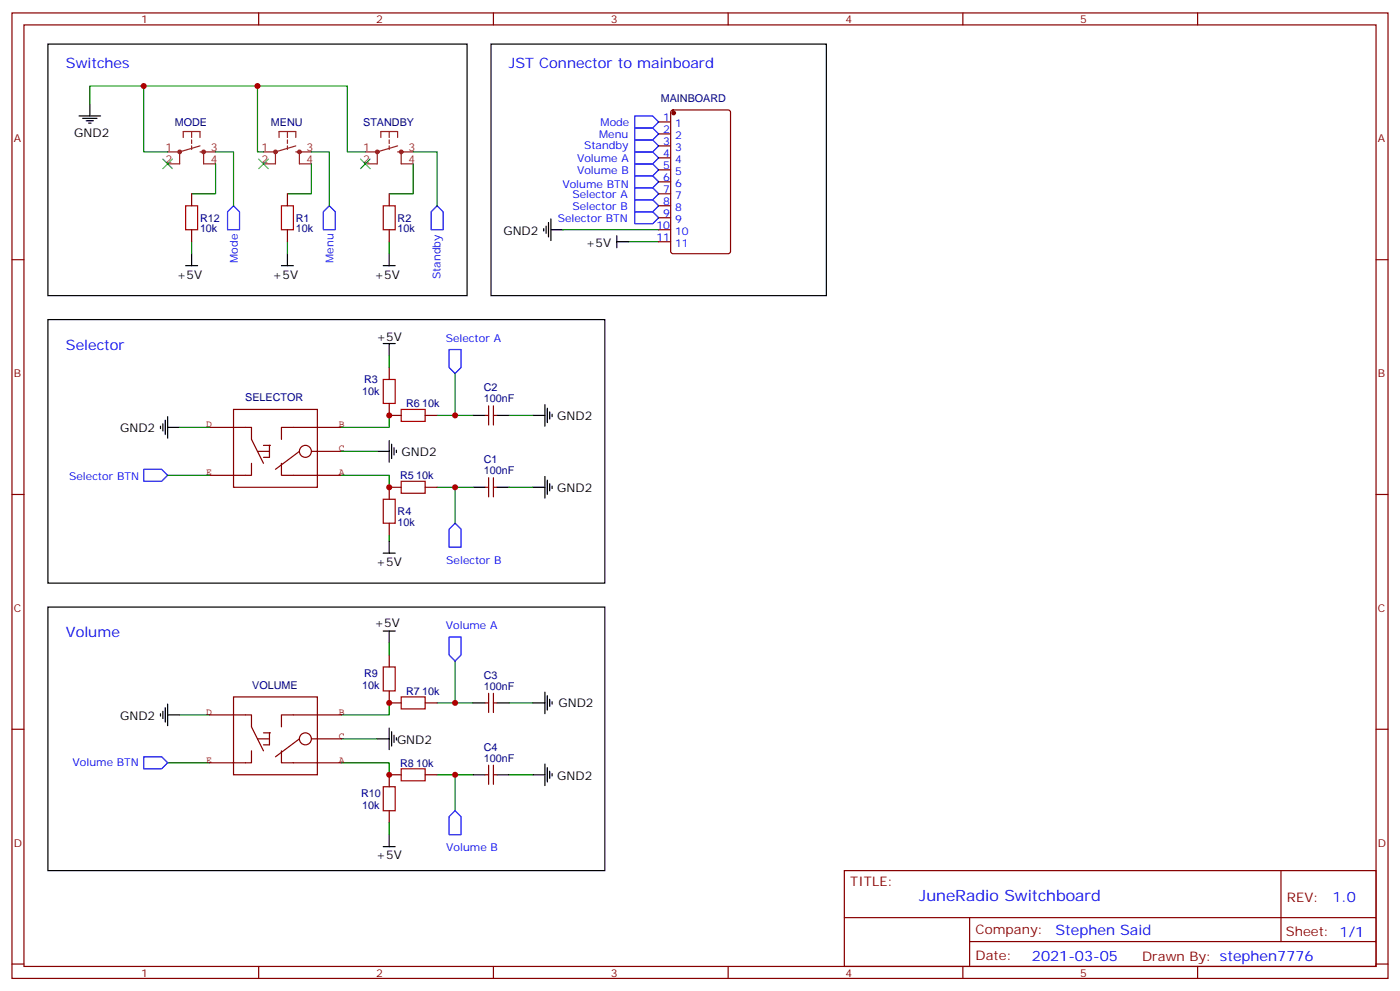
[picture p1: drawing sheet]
<svg xmlns="http://www.w3.org/2000/svg" width="412mm" height="292mm" viewBox="0 0 412 292" stroke-linecap="round" stroke-linejoin="round" font-family="sans-serif">
<g fill="none" stroke="#870000" stroke-width=".35">
<path d="M3.5 3.8h405.4v284.3h-405.4zM7.1 7.3h398.2v277.3h-398.2zM76.2 3.8v3.5M145.3 3.8v3.5M214.5 3.8v3.5M283.6 3.8v3.5M352.8 3.8v3.5M3.5 76.5h3.6M405.3 76.5h3.6M3.5 145.6h3.6M405.3 145.6h3.6M3.5 214.8h3.6"/>
<path d="M405.3 214.8h3.6M248.7 256.4h156.6v28.2h-156.6zM377.3 256.4v20.9M248.7 270.2h156.5M285.6 277.3h119.6M285.6 270.2v14.2M3.5 283.9h3.6M76.2 284.6v3.5M145.3 284.6v3.5M214.5 284.6v3.5M283.6 284.6v3.5M352.8 284.6v3.5"/>
<path d="M405.3 283.9h3.6"/>
</g>
<g fill="none" stroke="#8c2424" stroke-width=".35">
<path d="M56.4 38.7v1.8M84.7 38.7v1.8M114.7 38.7v1.8M49.4 44.7h3.5M52.9 44.7v3.6h-3.5M54 40.5v-1.8h4.9v1.8M56.4 41.2v1.1M56.4 43v1M58.9 44.7h4.6M58.9 43l-6 1.7M60 44.7v3.6h3.5M77.6 44.7h3.5"/>
<path d="M81.1 44.7v3.6h-3.5M82.2 40.5v-1.8h4.9v1.8M84.7 41.2v1.1M84.7 43v1M87.1 44.7h4.6M87.1 43l-6 1.7M88.2 44.7v3.6h3.5M107.6 44.7h3.5M111.1 44.7v3.6h-3.5M112.2 40.5v-1.8h4.9v1.8M114.7 41.2v1.1M114.7 43v1"/>
<path d="M117.1 44.7h4.6M117.1 43l-6 1.7M118.2 44.7v3.6h3.5"/>
</g>
<g fill="none" stroke="#8c2424" stroke-width=".71">
<circle cx="52.9" cy="44.7" r=".35"/>
<circle cx="60" cy="44.7" r=".35"/>
<circle cx="81.1" cy="44.7" r=".35"/>
<circle cx="88.2" cy="44.7" r=".35"/>
<circle cx="111.1" cy="44.7" r=".35"/>
<circle cx="118.2" cy="44.7" r=".35"/>
</g>
<path d="M14.1 13h123.5v74.1h-123.5zM23.3 34.1h6.3M24.3 34.9h4.3M25.4 35.6h2.1M26.1 36.3h.7M26.5 30.6v3.5" fill="none" stroke="#000" stroke-width=".35"/>
<path d="M42.3 25.3h-15.8v5.3M75.8 25.3h26.5v19.4h5.3M49.4 44.7h-7.1v-19.4h33.5v19.4h1.8M63.5 48.3v8.8h-7.1M63.5 44.7h5.3v15.9M91.7 48.3v8.8h-7M91.7 44.7h5.3v15.9M121.7 48.3v8.8h-7M121.7 44.7h7.1v15.9" fill="none" stroke="#008700" stroke-width=".35"/>
<path d="M68.8 60.6l1.8 1.8v5.3h-3.6v-5.3zM97 60.6l1.8 1.8v5.3h-3.6v-5.3zM128.8 60.6l1.7 1.8v5.3h-3.5v-5.3z" fill="none" stroke="#00f" stroke-width=".35"/>
<path d="M61.7 140h7.1M61.7 125.9h7.1M68.8 120.6h24.7v22.9h-24.7zM86.4 140h14.1M86.4 125.9h14.1M88.2 132.8a1.76 1.76 0 0 1 2.7-1.3 1.76 1.76 0 0 1-.1 3 1.76 1.76 0 0 1-2.6-1.6l-7.1 5.3M91.7 132.9h8.8" fill="none" stroke="#850000" stroke-width=".35"/>
<circle cx="79.4" cy="131.2" r=".18" fill="#850000"/>
<g fill="none" stroke="#850000" stroke-width=".35">
<path d="M68.8 125.9h5.3v3.5l3.5 7.1M74.1 136.5v3.5h-5.3M75.8 132.9h3.6M77.6 131.2h1.8v3.5h-1.8M82.9 136.5v3.5h3.5M86.4 125.9h-3.5v3.5M61.7 210.5h7.1M68.8 205.2h24.7v23h-24.7zM86.4 210.5h14.1M88.2 217.4a1.76 1.76 0 0 1 2.7-1.3 1.76 1.76 0 0 1-.1 3 1.76 1.76 0 0 1-2.6-1.5l-7.1 5.3M91.7 217.6h8.8M61.7 224.6h7.1"/>
<path d="M86.4 224.6h14.1"/>
</g>
<g fill="none" stroke="#870000" stroke-width=".35">
<path d="M143.9 119.5v5.7M145.3 119.5v5.7M142.9 122.3h1M145.3 122.3h1.1M142.9 143.5h1M143.9 140.7v5.6M145.3 140.7v5.6M145.3 143.5h1.1M142.9 207h1M143.9 204.2v5.6M145.3 204.2v5.6M145.3 207h1.1"/>
<path d="M142.9 228.2h1M143.9 225.4v5.6M145.3 225.4v5.6M145.3 228.2h1.1"/>
</g>
<g fill="none" stroke="#000" stroke-width=".35">
<path d="M14.1 94.1h164.1v77.6h-164.1zM160.5 119.2v6.3M47.3 125.5v.7M48 124.8v2.1M48.7 123.8v4.2M49.4 125.9h3.5M49.4 122.7v6.3M111.1 132.9h3.6M114.7 129.8v6.3M115.4 130.8v4.2M116.1 131.9v2.1M116.8 132.6v.7"/>
<path d="M139.3 122.3h3.6M146.4 122.3h3.5M157 122.3h3.5M161.2 120.2v4.3M161.9 121.3v2.1M162.6 122v.7M139.3 143.5h3.6M146.4 143.5h3.5M157 143.5h3.5M160.5 140.3v6.4M161.2 141.4v4.2M161.9 142.5v2.1"/>
<path d="M162.6 143.2v.7M14.1 178.8h164.1v77.6h-164.1zM112.9 185.8h3.5M114.7 185.8v3.6M47.3 210.2v.7M48 209.5v2.1M48.7 208.4v4.3M49.4 207.4v6.3M49.4 210.5h3.5M111.1 217.6h3.6M114.7 214.4v6.4M115.4 215.5v4.2"/>
<path d="M116.1 216.5v2.2M116.8 217.2v.7M139.3 207h3.6M146.4 207h3.5M157 207h3.5M160.5 203.8v6.4M161.2 204.9v4.2M161.9 206v2.1M162.6 206.7v.7M139.3 228.2h3.6M146.4 228.2h3.5M157 228.2h3.5"/>
<path d="M160.5 225v6.4M161.2 226.1v4.2M161.9 227.1v2.1M162.6 227.8v.7"/>
</g>
<g fill="none" stroke="#008700" stroke-width=".35">
<path d="M134.1 110v12.3M49.4 140h12.3M52.9 125.9h8.8M100.5 140h14.2v3.5M100.5 132.9h10.6M114.7 122.3v3.6h-14.2M128.8 122.3h10.5M149.9 122.3h7.1M128.8 143.5h10.5M134.1 143.5v10.6M149.9 143.5h7.1M134.1 194.7v12.3"/>
<path d="M52.9 210.5h8.8M100.5 217.6h10.6M114.7 207v3.5h-14.2M128.8 207h10.5M149.9 207h7.1M49.4 224.6h12.3M100.5 224.6h14.2v3.6M128.8 228.2h10.5M134.1 228.2v10.6M149.9 228.2h7.1"/>
</g>
<path d="M132.3 102.9h3.5v5.3l-1.7 1.8-1.8-1.8zM42.3 138.2h5.3l1.8 1.8-1.8 1.7h-5.3zM134.1 154.1l1.7 1.8v5.2h-3.5v-5.2zM132.3 187.6h3.5v5.3l-1.7 1.8-1.8-1.8zM42.3 222.9h5.3l1.8 1.7-1.8 1.8h-5.3zM134.1 238.8l1.7 1.7v5.3h-3.5v-5.3z" fill="none" stroke="#00f" stroke-width=".35"/>
<circle cx="79.4" cy="215.8" r=".18" fill="#850000"/>
<path d="M68.8 210.5h5.3v3.6l3.5 7M75.8 217.6h3.6M77.6 215.8h1.8v3.6h-1.8M86.4 210.5h-3.5v3.6M74.1 221.1v3.5h-5.3M82.9 221.1v3.5h3.5" fill="none" stroke="#850000" stroke-width=".35"/>
<path d="M187 34.1h5.3l1.7 1.8-1.7 1.8h-5.3zM187 37.7h5.3l1.7 1.7-1.7 1.8h-5.3zM187 41.2h5.3l1.7 1.8-1.7 1.7h-5.3zM187 55.3h5.3l1.7 1.8-1.7 1.7h-5.3zM187 58.8h5.3l1.7 1.8-1.7 1.8h-5.3zM187 51.8h5.3l1.7 1.8-1.7 1.7h-5.3zM187 44.7h5.3l1.7 1.8-1.7 1.8h-5.3zM187 48.3h5.3l1.7 1.7-1.7 1.8h-5.3zM187 62.4h5.3l1.7 1.7-1.7 1.8h-5.3z" fill="none" stroke="#00f" stroke-width=".35"/>
<g fill="none" stroke="#000" stroke-width=".35">
<path d="M144.6 13h98.8v74.1h-98.8zM54.7 78.2h3.5M56.4 74.7v3.5M82.9 78.2h3.5M84.7 74.7v3.5M112.9 78.2h3.5M114.7 74.7v3.5M160.2 67.3v.7M160.9 66.6v2.1M161.6 65.5v4.3M162.3 67.7h3.5M162.3 64.5v6.3"/>
<path d="M181.7 71.2h3.5M181.7 69.4v3.6M112.9 101.2h3.5M114.7 101.2v3.5M114.7 159.4v3.5M112.9 162.9h3.5M112.9 249.3h3.5M114.7 245.8v3.5"/>
</g>
<path d="M56.4 71.2v3.5M84.7 71.2v3.5M114.7 71.2v3.5M165.8 67.7h28.2M185.2 71.2h8.8M114.7 104.7v3.5M114.7 157.6v1.8M114.7 189.4v3.5M114.7 242.3v3.5" fill="none" stroke="#008700" stroke-width=".35"/>
<path d="M48 46.8l2.8 2.9M50.8 46.8l-2.8 2.9M76.2 46.8l2.8 2.9M79 46.8l-2.8 2.9M106.2 46.8l2.8 2.9M109 46.8l-2.8 2.9" fill="none" stroke="#3c3" stroke-width=".35"/>
<path d="M54.7 60.6h3.5v7.1h-3.5zM82.9 60.6h3.5v7.1h-3.5zM112.9 60.6h3.5v7.1h-3.5zM112.9 111.8h3.5v7h-3.5zM118.2 120.6h7v3.5h-7zM112.9 147h3.5v7.1h-3.5zM118.2 141.7h7v3.6h-7zM112.9 196.4h3.5v7.1h-3.5zM118.2 205.2h7v3.6h-7zM112.9 231.7h3.5v7.1h-3.5zM118.2 226.4h7v3.5h-7z" fill="none" stroke="#a10000" stroke-width=".35"/>
<g fill="none" stroke="#870000" stroke-width=".35">
<path d="M194 35.9h3.6M194 39.4h3.6M197.8 32.6l.5-.2h16.2l.6 .4 .1 41.2-.5 .7h-16.4l-.7-.4v-41.2zM56.4 57.1v3.5M84.7 57.1v3.5M114.7 57.1v3.5M194 43h3.6M194 46.5h3.6M194 50h3.6M194 53.6h3.6M194 57.1h3.6M56.4 67.7v3.5"/>
<path d="M84.7 67.7v3.5M114.7 67.7v3.5M194 60.6h3.6M194 64.1h3.6M194 67.7h3.6M194 71.2h3.6M114.7 108.2v3.6M114.7 118.8v3.5h3.5M125.2 122.3h3.6M114.7 154.1v3.5M118.2 143.5h-3.5v3.5M125.2 143.5h3.6"/>
<path d="M114.7 192.9v3.5M114.7 203.5v3.5h3.5M125.2 207h3.6M114.7 238.8v3.5M118.2 228.2h-3.5v3.5M125.2 228.2h3.6"/>
</g>
<circle cx="198.4" cy="33.3" r=".53" fill="#870000" stroke="#870000" stroke-width=".35"/>
<g fill="#c00">
<circle cx="42.3" cy="25.3" r=".88"/>
<circle cx="75.8" cy="25.3" r=".88"/>
<circle cx="134.1" cy="122.3" r=".88"/>
<circle cx="134.1" cy="143.5" r=".88"/>
<circle cx="134.1" cy="228.2" r=".88"/>
<circle cx="134.1" cy="207" r=".88"/>
<circle cx="114.7" cy="143.5" r=".88"/>
<circle cx="114.7" cy="122.3" r=".88"/>
<circle cx="114.7" cy="207" r=".88"/>
<circle cx="114.7" cy="228.2" r=".88"/>
</g>
<g font-size="4.6" fill="#00f">
<text x="270.8" y="265.4">JuneRadio Sw</text>
<text x="302.7" y="265.4">itchboard</text>
</g>
<g font-size="4.2" fill="#00f">
<text x="19.4" y="20">Sw</text>
<text x="25.8" y="20">itches</text>
<text x="149.9" y="20">JST Connector to mainboard</text>
<text x="19.4" y="102.9">Selector</text>
<text x="19.4" y="187.6">Volume</text>
<text x="392.5" y="265.7">1.0</text>
<text x="310.9" y="275.2">Stephen Said</text>
<text x="304" y="283">2021-03-05</text>
</g>
<g font-size="3.9" fill="#800">
<text x="250.5" y="261">TITLE:</text>
<text x="379.1" y="265.7">REV:</text>
<text x="287.4" y="275.2">Company:</text>
<text x="378.7" y="275.8">Sheet: 1/1</text>
<text x="287.4" y="282.9">Date:</text>
<text x="336.4" y="282.9">Draw</text>
<text x="346.6" y="282.9">n By: stephen7776</text>
</g>
<g font-size="3.5">
<text x="21.9" y="40.2">GND2</text>
<text x="148.3" y="69.1">GND2</text>
<text x="172.5" y="72.6">+5V</text>
<text x="52.1" y="82.2">+5V</text>
<text x="80.3" y="82.2">+5V</text>
<text x="110.3" y="82.2">+5V</text>
<text x="110.9" y="100.3">+5V</text>
<text x="164.2" y="123.7">GND2</text>
<text x="35.4" y="127.3">GND2</text>
<text x="118.3" y="134.3">GND2</text>
<text x="164.2" y="144.9">GND2</text>
<text x="110.9" y="166.6">+5V</text>
<text x="110.3" y="184.6">+5V</text>
<text x="164.5" y="208.1">GND2</text>
<text x="35.4" y="211.9">GND2</text>
<text x="116.9" y="219">GND2</text>
<text x="164.2" y="229.6">GND2</text>
<text x="110.9" y="253">+5V</text>
</g>
<g font-size="3.2" fill="#800">
<text x="41.6" y="6.8">1</text>
<text x="110.8" y="6.8">2</text>
<text x="179.9" y="6.8">3</text>
<text x="249.1" y="6.8">4</text>
<text x="318.2" y="6.8">5</text>
<text x="4.1" y="41.9">A</text>
<text x="405.9" y="41.9">A</text>
<text x="4.1" y="111.1">B</text>
<text x="405.9" y="111.1">B</text>
<text x="4.1" y="180.2">C</text>
<text x="405.9" y="180.2">C</text>
<text x="4.1" y="249.3">D</text>
<text x="405.9" y="249.3">D</text>
<text x="41.6" y="287.6">1</text>
<text x="110.8" y="287.6">2</text>
<text x="179.9" y="287.6">3</text>
<text x="249.1" y="287.6">4</text>
<text x="318.2" y="287.6">5</text>
</g>
<g font-size="3.2" fill="#000080">
<text x="194.6" y="30">MAINBOARD</text>
<text x="51.5" y="37.1">MODE</text>
<text x="79.8" y="37.1">MENU</text>
<text x="107" y="37.1">STANDBY</text>
<text x="58.9" y="65.2">R12</text>
<text x="87.1" y="65.2">R1</text>
<text x="117.1" y="65.2">R2</text>
<text x="58.9" y="68.5">10k</text>
<text x="87.1" y="68.5">10k</text>
<text x="117.1" y="68.5">10k</text>
<text x="107.3" y="112.9">R3</text>
<text x="72.2" y="118.2">SELECTOR</text>
<text x="106.7" y="116.4">10k</text>
<text x="119.6" y="119.9">R6</text>
<text x="124.3" y="119.9">10k</text>
<text x="142.5" y="118.5">100nF</text>
<text x="142.5" y="115.3">C2</text>
<text x="142.5" y="136.5">C1</text>
<text x="117.8" y="141.1">R5</text>
<text x="122.6" y="141.1">10k</text>
<text x="142.5" y="139.6">100nF</text>
<text x="117.1" y="154.9">10k</text>
<text x="117.1" y="151.7">R4</text>
<text x="74.3" y="202.9">VOLUME</text>
<text x="106.7" y="202.8">10k</text>
<text x="107.3" y="199.3">R9</text>
<text x="142.5" y="203.1">100nF</text>
<text x="142.5" y="200">C3</text>
<text x="119.6" y="204.6">R7</text>
<text x="124.3" y="204.6">10k</text>
<text x="142.5" y="221.1">C4</text>
<text x="117.8" y="225.8">R8</text>
<text x="122.6" y="225.8">10k</text>
<text x="142.5" y="224.3">100nF</text>
<text x="106.3" y="234.6">R10</text>
<text x="106.7" y="238.1">10k</text>
</g>
<g font-size="3.2" fill="#00f">
<text x="195.4" y="35.6">1</text>
<text x="176.5" y="40.7">Menu</text>
<text x="176.9" y="37.2">Mode</text>
<text x="195.4" y="39.1">2</text>
<text x="198.9" y="37.3">1</text>
<text x="198.9" y="40.9">2</text>
<text x="170" y="47.8">Volume A</text>
<text x="172" y="43.9">Standby</text>
<text x="195.4" y="42.6">3</text>
<text x="195.4" y="46.1">4</text>
<text x="198.9" y="44.4">3</text>
<text x="198.9" y="47.9">4</text>
<text x="170" y="51.3">Volume B</text>
<text x="195.4" y="49.7">5</text>
<text x="195.4" y="53.2">6</text>
<text x="198.9" y="51.4">5</text>
<text x="165.7" y="55.3">Volume BTN</text>
<text x="168.6" y="58.4">Selector A</text>
<text x="195.4" y="56.7">7</text>
<text x="198.9" y="55">6</text>
<text x="198.9" y="58.5">7</text>
<text x="164.3" y="65.4">Selector BTN</text>
<text x="168.6" y="61.9">Selector B</text>
<text x="195.4" y="60.3">8</text>
<text x="195.4" y="63.8">9</text>
<text x="198.9" y="62">8</text>
<text x="198.9" y="65.5">9</text>
<text x="193.3" y="67.3">10</text>
<text x="193.3" y="70.8">11</text>
<text x="198.9" y="69.1">10</text>
<text x="70" y="77.3" transform="rotate(-90 70 77.3)">Mode</text>
<text x="98.3" y="77.4" transform="rotate(-90 98.3 77.4)">Menu</text>
<text x="198.9" y="72.6">11</text>
<text x="129.7" y="82.3" transform="rotate(-90 129.7 82.3)">Standby</text>
<text x="131.3" y="100.7">Selector A</text>
<text x="20.4" y="141.3">Selector BTN</text>
<text x="131.5" y="166">Selector B</text>
<text x="131.3" y="185.3">Volume A</text>
<text x="21.4" y="225.6">Volume BTN</text>
<text x="131.5" y="250.6">Volume B</text>
</g>
<g font-size="3.2" fill="#8d2323">
<text x="48.8" y="44.4">1</text>
<text x="48.8" y="47.9">2</text>
<text x="62.1" y="44.4">3</text>
<text x="62.1" y="47.9">4</text>
<text x="77" y="44.4">1</text>
<text x="77" y="47.9">2</text>
<text x="90.3" y="44.4">3</text>
<text x="90.3" y="47.9">4</text>
<text x="107" y="44.4">1</text>
<text x="107" y="47.9">2</text>
<text x="120.3" y="44.4">3</text>
<text x="120.3" y="47.9">4</text>
</g>
<g font-size="2.8" fill="#840000">
<text x="60.7" y="125.8">D</text>
<text x="99.8" y="125.8">B</text>
<text x="99.8" y="132.9">C</text>
<text x="60.7" y="139.9">E</text>
<text x="99.8" y="139.9">A</text>
<text x="60.7" y="210.5">D</text>
<text x="99.8" y="210.5">B</text>
<text x="99.8" y="217.6">C</text>
<text x="60.7" y="224.6">E</text>
<text x="99.8" y="224.6">A</text>
</g>
</svg>
